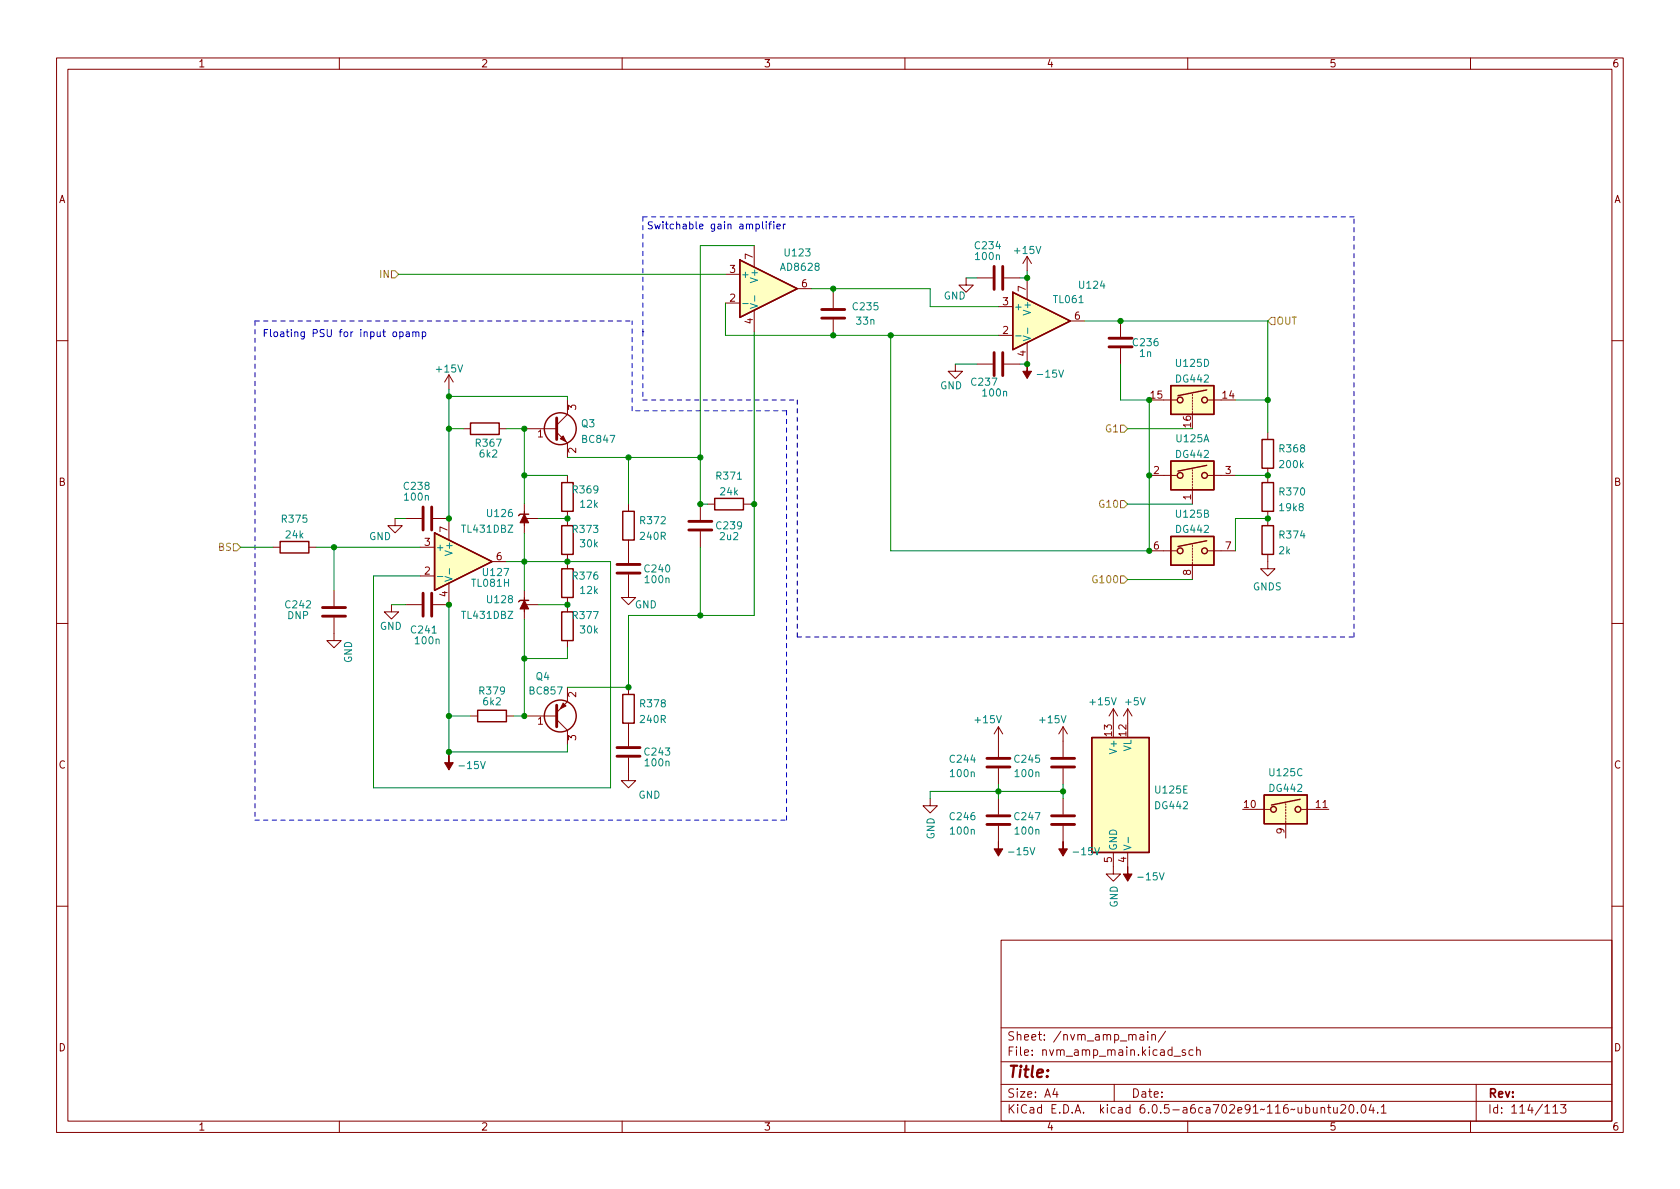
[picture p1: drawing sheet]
<svg xmlns="http://www.w3.org/2000/svg" width="297mm" height="210mm" viewBox="0 0 297 210" stroke-linecap="round" stroke-linejoin="round" font-family="sans-serif">
<g fill="none" stroke="#840000" stroke-width=".18">
<path d="M10 10.2h277v190.1h-277zM12 12.2h273v186.1h-273zM60 10.2v2M110 10.2v2M160 10.2v2M210 10.2v2M260 10.2v2M128.3 53.6h2.5M128.3 48.5h2.5M133.3 43.4v3.8M133.3 54.9v3.8M141 51h2.5"/>
<path d="M147.3 51.7v2.8M147.3 56.5v2.8M170.8 49.1v1.3h1.3l-1.3 1.3-1.3-1.3h1.3M172.7 49.1h2.8M176.5 59.3h2.6M176.5 54.2h2.6M177.5 49.1h2.8M181.6 45.3v2.6M181.6 49.1v3.9M181.6 45.3l-.8 1.3M181.6 45.3l.8 1.3M189.2 56.8h2.6"/>
<path d="M198.1 56.8v2.8M10 60.2h2M79.4 66.3l-.8 1.3M79.4 66.3v2.5M79.4 66.3l.7 1.3M81.9 75.8h1.3M88.3 75.8h1.2M92.7 75.8h5.7M98.4 76.4l1.9 2v2.5M100.3 70.7v2.6l-1.9 1.9M168.9 64.4v1.3h1.3l-1.3 1.2-1.3-1.2h1.3M172.7 64.4h2.8"/>
<path d="M177.5 64.4h2.8M181.6 60.6v3.8M198.1 61.6v2.8M205.7 70.7h2.3M210.8 69.7v.3M210.8 70.2v.3M210.8 70.7v.3M210.8 71.2v.3M210.8 71.7v.3M210.8 72.3v.2M210.8 72.8v.5M213.6 70.7h2.3"/>
<path d="M224.2 76.4v1.3M285 60.2h2M48.3 96.8h1.2M54.6 96.8h1.3M69.8 91.7v1.3h1.3l-1.3 1.2-1.2-1.2h1.2M71.8 91.7h2.7M74.3 96.8h2.5M76.6 91.7h2.8v3.8M87 99.3h2.5M92.7 90.4v2.6M92.7 89.1v5.1M92.7 91.7h2.5"/>
<path d="M100.3 84.1v1.2M100.3 90.4v2.6M100.3 98v2.6M111.1 89.1v1.3M111.1 95.5v4.1M123.8 89.1v2.8M123.8 94v2.8M125.1 89.1h1.3M131.4 89.1h1.3M203.2 97.4h4.8M203.2 84.1h4.8M210.8 83.1v.2"/>
<path d="M210.8 83.6v.2M210.8 84.1v.2M210.8 84.6v.2M210.8 85.1v.2M210.8 85.6v.2M210.8 86.1v3M210.8 96.4v.2M210.8 96.9v.2M210.8 97.4v.3M210.8 97.9v.3M210.8 98.4v.3M210.8 98.9v.3"/>
<path d="M210.8 99.4v3.1M213.6 97.4h4.8M213.6 84.1h4.8M224.2 98v2.6h1.2l-1.2 1.2-1.3-1.2h1.3M224.2 82.8v2.5M224.2 90.4v2.6M10 110.2h2M59.1 109.2v4.1h1.2l-1.2 1.2-1.3-1.2h1.3M59.1 104.4v2.8M69.2 106.9v1.3h1.3l-1.3 1.3-1.3-1.3h1.3M71.8 106.9h2.7M74.3 101.8h2.5"/>
<path d="M79.4 103.1v3.8h-2.8M92.7 105.7v2.5M92.7 106.9h2.5M92.7 104.4v5.1M100.3 105.7v2.5M100.3 113.3v1.2M111.1 101.6v4.1h1.3l-1.3 1.2-1.2-1.2h1.2M285 110.2h2M83.2 126.6h1.3M89.5 126.6h1.3M92.7 126.6h5.7M98.4 127.2l1.9 2v2.5"/>
<path d="M100.3 121.5v2.6l-1.9 1.9M111.1 134v4h1.3l-1.3 1.3-1.2-1.3h1.2M111.1 121.5v1.3M111.1 127.9v4M176.5 128.5l-.7 1.3M176.5 128.5v5.4M176.5 135.9v2.8M176.5 128.5l.8 1.3M188 128.5v5.4M188 135.9v2.8M188 128.5l-.8 1.3M188 128.5l.7 1.3"/>
<path d="M196.8 125.3l-.7 1.3M196.8 125.3v2.6M196.8 125.3l.8 1.3M199.4 125.3l-.8 1.3M199.4 125.3v2.6M199.4 125.3l.8 1.3M164.5 141.2v1.3h1.2l-1.2 1.3-1.3-1.3h1.3M176.5 141.2v2.8M176.5 146v2.8M188 141.2v2.8M188 146v2.8M196.8 150.7v3.9h1.3l-1.3 1.2-1.2-1.2h1.2"/>
<path d="M199.4 150.7v2.6M222.2 143.1h2.3M227.3 142.1v.3M227.3 142.6v.3M227.3 143.1v.3M227.3 143.6v.3M227.3 144.1v.3M227.3 144.6v.3M227.3 145.2v3M230.1 143.1h4.8M10 160.2h2M177 166.3h108v32h-108z"/>
<path d="M285 160.2h2M60 198.3v2M110 198.3v2M160 198.3v2M177 194.8h108M177 191.8h108M177 187.8h108M177 181.8h108M186.5 192.5l-.4 1h1M186.9 193v1M197 191.8v3M201.6 183h.5l.1 .9"/>
<path d="M202.2 183.3l-.5 .1a.29 .29 0 0 0-.2 .2 .29 .29 0 0 0 .2 .3h.5M202.9 182.4v.2M202.9 182.9v1M203.6 183.1l.3-.2 .3 .1 .1 .9M203.6 182.9v1M206.1 182.4l-1.3 1.9M207.6 186.8h1.1M209.6 185.7l-.4-.1-.2 .2 .1 .3 .5 .1v.4h-.6M210 198.3v2M210.9 185.7l-.4-.1-.3 .3v.4l.2 .3h.5M211.6 185.8l.2-.2 .3 .1 .1 .9M211.6 185.1v1.5"/>
<path d="M233.6 196l.2-.2 .3 .1 .1 .9M233.6 195.8v1M234.7 195.8h.6M234.9 195.3v1.3l.4 .2M235.8 195.8l.1 1h.3l.2-.1M236.4 195.8v1M237.1 195.5l.5-.2 .3 .2v.3l-.9 1h.9M238.7 195.4l.2-.1a.81 .81 0 0 1 .5 .7 .81 .81 0 0 1-.3 .8h-.1a.81 .81 0 0 1-.6-.6 .81 .81 0 0 1 .3-.8zM240 196.7v.1M240.8 195.5l.2-.2a.81 .81 0 0 1 .6 .7 .81 .81 0 0 1-.3 .8h-.2a.81 .81 0 0 1-.3-1.3zM242.4 195.3l-.3 1h.9M242.8 195.8v1"/>
<path d="M243.6 196.7v.1M244.2 195.8l.4-.5v1.5M244.2 196.8h.9M260 198.3v2M261 191.8v6.5M274.6 195.8l.4-.5v1.5M274.6 196.8h.8M275.9 195.3h1l-.5 .6 .4 .1v.7l-.2 .1h-.5l-.2-.1"/>
</g>
<g fill="none" stroke="#840000" stroke-width=".25">
<path d="M130.8 46l10.2 5-10.2 5.1zM179.1 51.7l10.1 5.1-10.1 5zM83.2 74.8h5.1v2h-5.1zM207 68.2h7.6v5.1h-7.6zM213.4 69l-5.1 1M223.1 77.7h2.1v5.1h-2.1zM49.5 95.8h5.1v2h-5.1zM76.8 94.2l10.2 5.1-10.2 5.1zM93.5 90.9h-1.6l-.2 .3M99.3 85.3h2v5.1h-2zM99.3 93h2v5h-2zM110.1 90.4h2v5.1h-2z"/>
<path d="M126.4 88.1h5v2.1h-5zM207 94.9h7.6v5h-7.6zM207 81.5h7.6v5.1h-7.6zM213.4 95.6l-5.1 1M213.4 82.3l-5.1 1M223.1 93h2.1v5h-2.1zM223.1 85.3h2.1v5.1h-2.1zM93.5 106.2h-1.6l-.2 .2M99.3 108.2h2v5.1h-2zM99.3 100.6h2v5.1h-2zM84.5 125.6h5v2h-5zM110.1 122.8h2v5.1h-2z"/>
<path d="M193 130.4h10.2v20.3h-10.2zM223.5 140.6h7.6v5.1h-7.6zM229.9 141.3l-5.1 1.1"/>
<circle cx="99.1" cy="75.8" r="2.82"/>
<circle cx="208.7" cy="70.7" r=".51"/>
<circle cx="213" cy="70.7" r=".51"/>
<circle cx="208.7" cy="97.4" r=".51"/>
<circle cx="208.7" cy="84.1" r=".51"/>
<circle cx="213" cy="84.1" r=".51"/>
<circle cx="213" cy="97.4" r=".51"/>
<circle cx="99.1" cy="126.6" r="2.82"/>
<circle cx="225.2" cy="143.1" r=".51"/>
<circle cx="229.5" cy="143.1" r=".51"/>
</g>
<g fill="none" stroke="#840000" stroke-width=".51">
<path d="M145.3 56.3h4.1M145.3 54.7h4.1M175.8 47.1v4.1M177.3 47.1v4.1M196.1 59.8h4.1M98.4 73.9v3.8M175.8 62.4v4M177.3 62.4v4M196.1 61.3h4.1M74.8 89.7v4M76.3 89.7v4M109.1 99.8h4.1"/>
<path d="M121.8 93.7h4.1M121.8 92.2h4.1M57 109h4.1M57 107.4h4.1M74.8 104.9v4.1M76.3 104.9v4.1M109.1 101.3h4.1M98.4 124.7v3.8M109.1 133.7h4.1M109.1 132.2h4.1M174.5 135.6h4.1M174.5 134.1h4.1"/>
<path d="M185.9 135.6h4.1M185.9 134.1h4.1M174.5 145.8h4.1M174.5 144.3h4.1M185.9 145.8h4.1M185.9 144.3h4.1"/>
</g>
<g fill="#ffffc2" stroke="#ffffc2" stroke-width=".18">
<path d="M130.8 46l10.2 5-10.2 5.1z"/>
<path d="M179.1 51.7l10.1 5.1-10.1 5z"/>
<path d="M223.5 140.6h7.6v5.1h-7.6z"/>
<path d="M193 130.4h10.2v20.3h-10.2z"/>
<path d="M207 68.2h7.6v5.1h-7.6z"/>
<path d="M207 94.9h7.6v5h-7.6z"/>
<path d="M76.8 94.2l10.2 5.1-10.2 5.1z"/>
<path d="M207 81.5h7.6v5.1h-7.6z"/>
</g>
<path d="M131.3 53.7h1M132.7 53.7l1.2 .4-1.2 .4M133.4 52.3v1M179.6 59.4h.9M180.9 59.4l1.3 .4-1.3 .4M181.7 58v1M77.3 101.9h1M78.7 101.9l1.2 .5-1.2 .4M79.5 100.6v.9M198.7 149.4l1.3 .5-1.3 .4M199.5 148.1v.9" fill="none" stroke="#008484" stroke-width=".18"/>
<g fill="#840000" stroke="#840000" stroke-width=".18">
<path d="M181.6 64.4v1.3h.8l-.8 1.2-.8-1.2h.8z"/>
<path d="M79.4 133.6v1.3h.7l-.7 1.2-.8-1.2h.8z"/>
<path d="M99.6 124.3l.5 .5-1 .5z"/>
<path d="M92.7 106.2l.8 1.5h-1.6z"/>
<path d="M199.4 153.3v1.3h.8l-.8 1.2-.8-1.2h.8z"/>
<path d="M188 148.8v1.3h.7l-.7 1.3-.8-1.3h.8z"/>
<path d="M176.5 148.8v1.3h.8l-.8 1.3-.7-1.3h.7z"/>
<path d="M99.1 77.6l.5-.5 .5 1z"/>
<path d="M92.7 90.9l.8 1.6h-1.6z"/>
</g>
<path d="M69.2 47.9h.6l.7 .6-.7 .6h-.6zM224.2 56.8l.6-.7h.6v1.3h-.6zM198.1 75.2h.7l.6 .6-.6 .6h-.7zM41.3 96.1h.6l.6 .7-.6 .6h-.6zM198.1 88.5h.7l.6 .6-.6 .7h-.7zM198.1 101.8h.7l.6 .7-.6 .6h-.7z" fill="none" stroke="#848400" stroke-width=".18"/>
<g fill="none" stroke="#0000c2" stroke-width=".18">
<path d="M134.8 39.2v1.1l.2 .2M135.5 39.2v.1M135.5 39.6v.9M135.9 39.6h.5M136.4 39.2l-.3 .2v1.1M136.8 39.2v.1M136.8 39.6v.9M138.5 39.6v.9M138.9 39.6l-.4 .3M69.6 58.7h.3l.2 .2v.4l-.2 .2h-.3l-.1-.2zM70.7 58.7h.3l.3 .2-.1 .6h-.5M70.7 58.7v1.3"/>
<path d="M71.8 58.7h.5l.1 .8M72.4 59h-.4l-.2 .2 .2 .3h.4M73 58.8l.2-.1h.3v.8M73 58.7v.8M73.5 58.9l.2-.2h.3l.1 .8M74.7 58.7h.3l.3 .2-.1 .6h-.5M74.7 58.7v1.3M137.4 40.1l.6-.2-.1-.2-.4-.1-.1 .2v.6h.5"/>
</g>
<g fill="none" stroke="#0000c2" stroke-width=".18" stroke-dasharray=".8 .8">
<path d="M113.7 38.3v20.4M113.7 38.3h125.7M45.1 56.8v88.2M45.1 56.8h66.7M113.7 58.7v12M113.7 58.7h.1M111.8 72.6v-15.8M113.7 70.7h27.3M139.1 72.6h-27.3M141 70.7v41.9M141 112.6h98.4M239.4 112.6v-74.3"/>
<path d="M45.1 145h94M139.1 145v-72.4"/>
</g>
<g fill="none" stroke="#008400" stroke-width=".18">
<path d="M70.5 48.5h57.8M128.3 53.6v5.7h48.2M133.3 58.7v50.1h-22.2v12.7h-10.8M133.3 43.4h-9.5v45.7h1.3M143.5 51h21v3.2h12M147.3 51v.7M157.5 59.3v38.1h45.7v-26.7h-5.1v-6.3M170.8 49.1h1.9M181.6 47.9v1.2h-1.3M191.8 56.8h32.4v19.6M79.4 68.8v22.9M79.4 75.8h2.5"/>
<path d="M79.4 70.1h20.9v.6M89.5 75.8h3.2v13.3M168.9 64.4h3.8M180.3 64.4h1.3M199.4 75.8h11.4M218.4 70.7h5.8M42.5 96.8h5.8M55.9 96.8h18.4M59.1 96.8v7.6M69.8 91.7h2M89.5 99.3h18.4v40h-41.9v-37.5h8.3M92.7 84.1h7.6"/>
<path d="M92.7 94.2v10.2M95.2 91.7h5.1M100.3 80.9h23.5M111.1 80.9v8.2M123.8 96.8v12M132.7 89.1h.6M199.4 89.1h11.4M218.4 84.1h5.8M224.2 91.7h-5.8v5.7M69.2 106.9h2.6M79.4 106.9v26.7M92.7 109.5v17.1h-1.9"/>
<path d="M95.2 106.9h5.1M100.3 114.5v2h-7.6M199.4 102.5h11.4M79.4 126.6h3.8M100.3 131.7v1.3h-20.9M176.5 138.7v2.5M188 138.7v2.5M188 139.9h-23.5v1.3"/>
</g>
<g fill="#008400" stroke="#008400" stroke-width=".18">
<circle cx="79.4" cy="106.9" r=".46"/>
<circle cx="79.4" cy="91.7" r=".46"/>
<circle cx="79.4" cy="70.1" r=".46"/>
<circle cx="79.4" cy="75.8" r=".46"/>
<circle cx="92.7" cy="84.1" r=".46"/>
<circle cx="92.7" cy="75.8" r=".46"/>
<circle cx="224.2" cy="91.7" r=".46"/>
<circle cx="224.2" cy="84.1" r=".46"/>
<circle cx="203.2" cy="70.7" r=".46"/>
<circle cx="198.1" cy="56.8" r=".46"/>
<circle cx="224.2" cy="70.7" r=".46"/>
<circle cx="203.2" cy="84.1" r=".46"/>
<circle cx="203.2" cy="97.4" r=".46"/>
<circle cx="100.3" cy="91.7" r=".46"/>
<circle cx="100.3" cy="106.9" r=".46"/>
<circle cx="111.1" cy="80.9" r=".46"/>
<circle cx="123.8" cy="80.9" r=".46"/>
<circle cx="123.8" cy="89.1" r=".46"/>
<circle cx="133.3" cy="89.1" r=".46"/>
<circle cx="147.3" cy="59.3" r=".46"/>
<circle cx="157.5" cy="59.3" r=".46"/>
<circle cx="181.6" cy="49.1" r=".46"/>
<circle cx="147.3" cy="51" r=".46"/>
<circle cx="181.6" cy="64.4" r=".46"/>
<circle cx="176.5" cy="139.9" r=".46"/>
<circle cx="111.1" cy="121.5" r=".46"/>
<circle cx="123.8" cy="108.8" r=".46"/>
<circle cx="188" cy="139.9" r=".46"/>
<circle cx="79.4" cy="133" r=".46"/>
<circle cx="92.7" cy="116.5" r=".46"/>
<circle cx="100.3" cy="99.3" r=".46"/>
<circle cx="92.7" cy="99.3" r=".46"/>
<circle cx="59.1" cy="96.8" r=".46"/>
<circle cx="92.7" cy="126.6" r=".46"/>
<circle cx="79.4" cy="126.6" r=".46"/>
</g>
<text font-size="2.8" fill="#840000" x="178" y="190.6">Title:</text>
<g font-size="2.1" fill="#840000">
<text x="178" y="184">Sheet: /nvm_amp_main/</text>
<text x="178" y="186.7">File: nvm_amp_main.kicad_sch</text>
<text x="178" y="196.9">KiCad E.D.A. kicad 6.0.5-a6ca702e91~116~ubuntu20.04.1</text>
<text x="178" y="194.1">Size: A4</text>
<text x="200" y="194.1">Date:</text>
<text x="263" y="194.1">Rev:</text>
<text x="263" y="196.9">Id: 114/113</text>
</g>
<g font-size="1.8" fill="#840000">
<text x="35" y="11.9">1</text>
<text x="85" y="11.9">2</text>
<text x="135" y="11.9">3</text>
<text x="185" y="11.9">4</text>
<text x="235" y="11.9">5</text>
<text x="285" y="11.9">6</text>
<text x="10.3" y="35.9">A</text>
<text x="285.3" y="35.9">A</text>
<text x="133.1" y="45.8" transform="rotate(-90 133.1 45.8)">7</text>
<text x="129" y="53.3">2</text>
<text x="129" y="48.3">3</text>
<text x="141.7" y="50.8">6</text>
<text x="177.3" y="54">3</text>
<text x="181.4" y="51.5" transform="rotate(-90 181.4 51.5)">7</text>
<text x="133.1" y="57.3" transform="rotate(-90 133.1 57.3)">4</text>
<text x="177.3" y="59">2</text>
<text x="190" y="56.5">6</text>
<text x="181.4" y="63" transform="rotate(-90 181.4 63)">4</text>
<text x="203.5" y="70.5">15</text>
<text x="216.2" y="70.5">14</text>
<text x="95.1" y="77.3">1</text>
<text x="101.9" y="72.5" transform="rotate(-90 101.9 72.5)">3</text>
<text x="210.6" y="75.5" transform="rotate(-90 210.6 75.5)">16</text>
<text x="101.9" y="80.1" transform="rotate(-90 101.9 80.1)">2</text>
<text x="204" y="83.8">2</text>
<text x="216.7" y="83.8">3</text>
<text x="10.3" y="85.9">B</text>
<text x="210.6" y="88.4" transform="rotate(-90 210.6 88.4)">1</text>
<text x="285.3" y="85.9">B</text>
<text x="79.1" y="94.1" transform="rotate(-90 79.1 94.1)">7</text>
<text x="75.1" y="101.6">2</text>
<text x="75.1" y="96.5">3</text>
<text x="87.8" y="99.1">6</text>
<text x="204" y="97.1">6</text>
<text x="210.6" y="101.7" transform="rotate(-90 210.6 101.7)">8</text>
<text x="216.7" y="97.1">7</text>
<text x="79.1" y="105.5" transform="rotate(-90 79.1 105.5)">4</text>
<text x="101.9" y="123.3" transform="rotate(-90 101.9 123.3)">2</text>
<text x="95.1" y="128.1">1</text>
<text x="101.9" y="130.9" transform="rotate(-90 101.9 130.9)">3</text>
<text x="196.6" y="130.1" transform="rotate(-90 196.6 130.1)">13</text>
<text x="199.1" y="130.1" transform="rotate(-90 199.1 130.1)">12</text>
<text x="10.3" y="135.9">C</text>
<text x="285.3" y="135.9">C</text>
<text x="220" y="142.9">10</text>
<text x="232.7" y="142.9">11</text>
<text x="227.1" y="147.4" transform="rotate(-90 227.1 147.4)">9</text>
<text x="196.6" y="152.5" transform="rotate(-90 196.6 152.5)">5</text>
<text x="199.1" y="152.5" transform="rotate(-90 199.1 152.5)">4</text>
<text x="10.3" y="185.9">D</text>
<text x="285.3" y="185.9">D</text>
<text x="35" y="199.9">1</text>
<text x="85" y="199.9">2</text>
<text x="135" y="199.9">3</text>
<text x="185" y="199.9">4</text>
<text x="235" y="199.9">5</text>
<text x="285" y="199.9">6</text>
</g>
<g font-size="1.8" fill="#0000c2">
<text x="114.3" y="40.5">Switchable gain amplifier</text>
<text x="46.4" y="59.6">Floating PSU for input opamp</text>
</g>
<g font-size="1.8" fill="#008484">
<text x="138.2" y="47.9">AD8628</text>
<text x="138.9" y="45.3">U123</text>
<text x="172.5" y="44.1">C234</text>
<text x="172.6" y="46">100n</text>
<text x="179.5" y="44.9">+15V</text>
<text x="130.9" y="49.1">+</text>
<text x="134" y="49.6" transform="rotate(-90 134 49.6)">V+</text>
<text x="166.8" y="53">GND</text>
<text x="186.4" y="53.6">TL061</text>
<text x="190.9" y="51">U124</text>
<text x="150.9" y="54.9">C235</text>
<text x="151.5" y="57.4">33n</text>
<text x="179.2" y="54.9">+</text>
<text x="182.2" y="55.3" transform="rotate(-90 182.2 55.3)">V+</text>
<text x="77.3" y="65.9">+15V</text>
<text x="200.5" y="61.2">C236</text>
<text x="201.5" y="63.1">1n</text>
<text x="208.1" y="64.9">U125D</text>
<text x="166.2" y="68.8">GND</text>
<text x="171.9" y="68.2">C237</text>
<text x="173.9" y="70.1">100n</text>
<text x="183.8" y="66.8">-15V</text>
<text x="208" y="67.6">DG442</text>
<text x="102.8" y="75.5">Q3</text>
<text x="84.2" y="79">R367</text>
<text x="84.9" y="80.9">6k2</text>
<text x="103.1" y="78.3">BC847</text>
<text x="208" y="81">DG442</text>
<text x="208.1" y="78.2">U125A</text>
<text x="226.3" y="80">R368</text>
<text x="226.4" y="82.8">200k</text>
<text x="71.5" y="86.6">C238</text>
<text x="71.6" y="88.5">100n</text>
<text x="101.4" y="87.2">R369</text>
<text x="102.7" y="89.8">12k</text>
<text x="126.8" y="84.8">R371</text>
<text x="127.4" y="87.6">24k</text>
<text x="226.3" y="87.6">R370</text>
<text x="50" y="92.4">R375</text>
<text x="50.6" y="95.2">24k</text>
<text x="65.2" y="95.5">GND</text>
<text x="81.8" y="94.2">TL431DBZ</text>
<text x="86.3" y="91.4">U126</text>
<text x="101.4" y="94.2">R373</text>
<text x="113.3" y="92.7">R372</text>
<text x="113.3" y="95.5">240R</text>
<text x="126.8" y="93.6">C239</text>
<text x="127.4" y="95.5">2u2</text>
<text x="208" y="94.2">DG442</text>
<text x="208.1" y="91.5">U125B</text>
<text x="226.3" y="95.2">R374</text>
<text x="226.4" y="90.4">19k8</text>
<text x="77" y="97.4">+</text>
<text x="80" y="97.8" transform="rotate(-90 80 97.8)">V+</text>
<text x="85.5" y="101.8">U127</text>
<text x="102.7" y="96.8">30k</text>
<text x="114.1" y="101.2">C240</text>
<text x="226.1" y="98">2k</text>
<text x="50.6" y="107.6">C242</text>
<text x="83.5" y="103.8">TL081H</text>
<text x="86.3" y="106.7">U128</text>
<text x="101.4" y="102.5">R376</text>
<text x="102.7" y="105">12k</text>
<text x="112.2" y="107.6">GND</text>
<text x="114.2" y="103.1">100n</text>
<text x="221.5" y="104.4">GNDS</text>
<text x="50.8" y="109.5">DNP</text>
<text x="67.1" y="111.4">GND</text>
<text x="72.8" y="112">C241</text>
<text x="73.5" y="113.9">100n</text>
<text x="81.8" y="109.4">TL431DBZ</text>
<text x="101.4" y="109.5">R377</text>
<text x="102.7" y="112">30k</text>
<text x="62.2" y="117.3" transform="rotate(-90 62.2 117.3)">GND</text>
<text x="84.9" y="122.8">R379</text>
<text x="85.5" y="124.7">6k2</text>
<text x="93.8" y="122.8">BC857</text>
<text x="94.8" y="120.3">Q4</text>
<text x="113.3" y="125.1">R378</text>
<text x="192.9" y="124.7">+15V</text>
<text x="199.1" y="124.7">+5V</text>
<text x="113.3" y="127.8">240R</text>
<text x="172.5" y="127.9">+15V</text>
<text x="184" y="127.9">+15V</text>
<text x="81.5" y="136">-15V</text>
<text x="114.1" y="133.6">C243</text>
<text x="114.2" y="135.5">100n</text>
<text x="168.1" y="134.9">C244</text>
<text x="168.2" y="137.4">100n</text>
<text x="179.5" y="134.9">C245</text>
<text x="179.6" y="137.4">100n</text>
<text x="197.5" y="132.9" transform="rotate(-90 197.5 132.9)">V+</text>
<text x="200" y="132.9" transform="rotate(-90 200 132.9)">VL</text>
<text x="224.6" y="137.3">U125C</text>
<text x="112.9" y="141.2">GND</text>
<text x="204.3" y="143.1">DG442</text>
<text x="204.4" y="140.3">U125E</text>
<text x="224.5" y="140">DG442</text>
<text x="165.2" y="148.4" transform="rotate(-90 165.2 148.4)">GND</text>
<text x="168.1" y="145">C246</text>
<text x="168.2" y="147.6">100n</text>
<text x="179.5" y="145">C247</text>
<text x="179.6" y="147.6">100n</text>
<text x="178.7" y="151.2">-15V</text>
<text x="190.1" y="151.2">-15V</text>
<text x="197.5" y="150.5" transform="rotate(-90 197.5 150.5)">GND</text>
<text x="201.5" y="155.7">-15V</text>
<text x="197.6" y="160.5" transform="rotate(-90 197.6 160.5)">GND</text>
</g>
<g font-size="1.8" fill="#848400">
<text x="67.3" y="49.1">IN</text>
<text x="225.6" y="57.4">OUT</text>
<text x="195.6" y="76.4">G1</text>
<text x="194.6" y="89.8">G10</text>
<text x="38.6" y="97.4">BS</text>
<text x="193.6" y="103.1">G100</text>
</g>
</svg>
